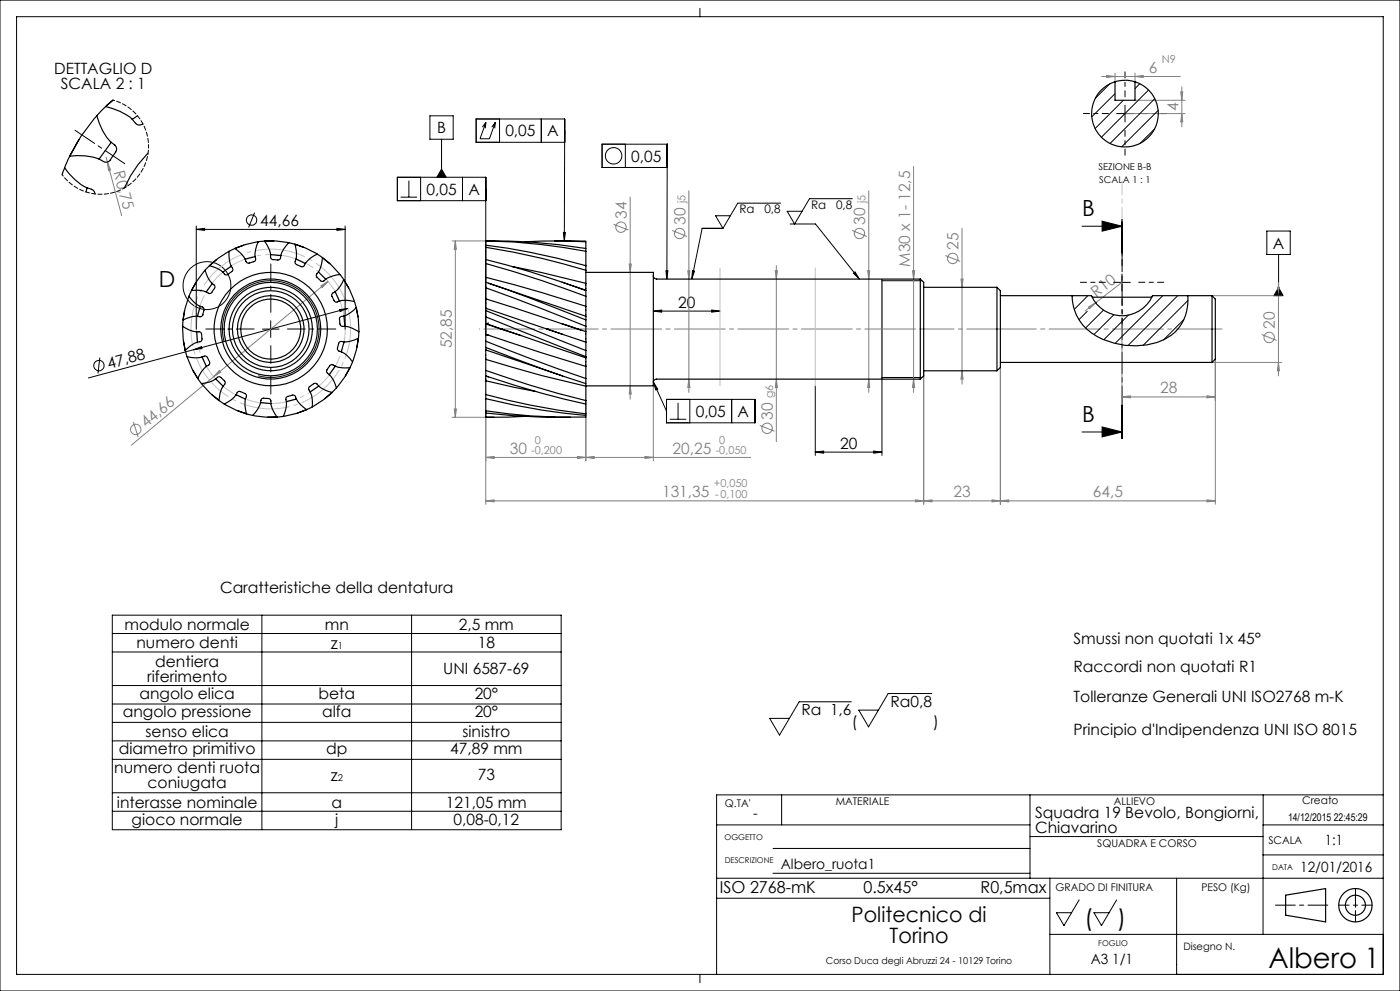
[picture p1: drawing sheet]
<svg xmlns="http://www.w3.org/2000/svg" width="420mm" height="297mm" viewBox="0 0 420 297" stroke-linecap="round" stroke-linejoin="round" font-family="sans-serif">
<g fill="none" stroke="#000" stroke-width=".35">
<path d="M264.6 83.6v30M264.6 113.6h.1M385.7 268.3l12-2v10l-12-2z"/>
<circle cx="406.6" cy="271.3" r="5"/>
<circle cx="406.6" cy="271.3" r="3"/>
</g>
<path d="M401.6 271.3h10M406.6 276.3v-10" fill="none" stroke="#000" stroke-width=".3" stroke-dasharray="6.3 1.3 1.3 1.3" stroke-dashoffset="3.3"/>
<path d="M382.6 271.3h15.7" fill="none" stroke="#000" stroke-width=".3" stroke-dasharray="6.3 1.3 1.3 1.3" stroke-dashoffset=".4"/>
<path d="M406.6 268.3v6" fill="none" stroke="#000" stroke-width=".3" stroke-dasharray="6.3 1.3 1.3 1.3" stroke-dashoffset="3"/>
<g fill="none" stroke="#000" stroke-width=".3">
<path d="M0 0h420v297h-420zM5 5h410v287h-410zM210 2.5v2.5M129 34.7h7v7h-7zM142.8 35.7h26.6v6.9h-26.6zM145.8 36.7l-1.1 1.4M145.8 36.7l-.2 1.7M145.8 36.7l-1.8 4.9h2.8l1.8-4.9M148.6 36.7l-1.1 1.4M148.6 36.7l-.2 1.7M149.9 35.7v6.9M162.4 35.7v6.9"/>
<path d="M169.4 39.2l-.1 33M335 34h5M337.5 31.5v5M120.2 59.1h4.9M122.7 54.1v5M126.2 53.1v7M132.5 50.7l1.4 2.4h-2.8zM132.5 41.7v11.4M138.7 53.1v7M180.6 43.2h19.6v7h-19.6zM187.6 43.2v7M200.2 46.7l-.1 36.9"/>
<path d="M255.7 59.5h-12.8l-4.5 7.6-2.3-3.8h4.5M58.9 68.8l2.5-.4v.6zM58.9 67.7v30.9M58.9 68.8h44.6M76.4 63.7l-1.8 4.5M101.1 68.4l2.4 .4-2.4 .2zM103.5 67.7v30.9M145.7 60.1h-26.5v-7h26.5v47.1M169 69.7h.6l-.3 2.5zM216.9 68.4h-6.3l-3.1 15.2M219.1 64.7h-4.4l2.2 3.7M234.2 60.9h-12.9l-4.4 7.5"/>
<path d="M237.1 67.1h7.6l13.1 16.5M324.6 67.8h12M330.6 66.3l6 1.5-6 1.5zM336.5 65.8v10M336.6 65.8v10M336.7 65.8v10M380 69.2h7.1v7.1h-7.1zM383.6 76.3v12.3M78.7 98.6h5M81.2 96.1v5M101.8 92.8l2.6-.4-2.4 1zM104.4 92.4l-77.9 20.9"/>
<path d="M196 93.2l2.5-.3v.7zM196 93.2h20M199.8 81.1h.6l-.3 2.5zM207.8 81.1l.6 .1-.9 2.4zM213.5 92.9l2.5 .3-2.5 .4zM256 81.9l.5-.4 1.3 2.1zM264.6 84.1h12M334.1 84.6h5M336.6 82.1v5M383.6 86.2l1.4 2.4h-2.8zM30 107.2l-.6 4.7M58.1 104.8l2.3-.9 .2 .6z"/>
<path d="M67.2 102.4a14.5 14.5 0 0 1 12.8-18.2 14.5 14.5 0 0 1 15.7 15.7 14.5 14.5 0 0 1-18.2 12.7M196 114.5l1.3 2.1-.6 .3zM196 114.5l4 8.7M200 119.7h26.5v7h-26.5zM206.9 119.7v7M219.5 119.7v7M244.6 115.6v20.9M276.6 113.1h-12v23.4M200.9 125.7h5M203.4 120.7v5M244.6 135.5l2.5-.3v.6zM244.6 135.5h20"/>
<path d="M262.1 135.2l2.5 .3-2.5 .3zM324.6 129.5h12M330.6 127.9l6 1.6-6 1.4zM336.5 121.4v10M336.6 121.4v10M336.7 121.4v10zM33.7 184.4h134.6v64.3h-134.6zM33.7 189.9h134.6M33.7 195.4h134.6M78.6 184.4v64.3M123.5 184.4v64.3M33.7 205.5h134.6"/>
<path d="M33.7 211h134.6M33.7 216.5h134.6M255.4 210.3h-15.7l-5.8 10-3-5h5.9M279.5 207.9h-13l-5.9 9.9-3-5h5.9M33.7 222h134.6M33.7 227.6h134.6M33.7 237.6h134.6M234.5 238.2v9M309 238.2v25M379 238.2v9M415 238.2h-200v53.8M33.7 243.1h134.6"/>
<path d="M215 247.2h94M231.9 254.3h77.1M309 250.7h69.9M378.9 256.2h36.1M415 247.2h-36.1v32.8M215 269.2h100M215 263.2h200M231.9 261.7h77.1M315 263.2v28.8M353 263.2v28.8M210 292v2.5M315 280h100"/>
<circle cx="184.1" cy="46.7" r="2.47"/>
<circle cx="75.5" cy="66" r="1.55"/>
<circle cx="62.1" cy="85.6" r="7.2"/>
<circle cx="29.7" cy="109.5" r="1.56"/>
</g>
<g fill="none" stroke="#808080" stroke-width=".3">
<path d="M330.5 22.9h23.6M332 22.6l2.5 .3-2.5 .3zM334.5 21.9v2.6M337.5 34h18M340.5 30.1h15M340.5 22.9l2.5-.3v.6zM340.5 21.9v2.6M354.2 27.5h.6l-.3 2.6zM354.5 26v12M354.5 34l.3 2.5h-.6zM31.8 47.1l4.7 17.6M32.2 48.6l1 2.3-.6 .2z"/>
<path d="M189.1 59.1v60.5M206.7 57.2v60.4M260.6 57.2v60.4M274.1 49.9v67.7M135.6 72.2h10.1M136.6 72.2l.3 2.5h-.6zM136.6 72.2v52.9M184.1 67.2l4.4 1.8M188.8 79.1h.6l-.3 2.5zM201.6 69.1l4.5 1.8M232.9 79.6v52.8M255.6 69.1l4.5 1.8"/>
<path d="M283.6 76.6l4.4 1.7M288.6 68.4v46.7M96.3 85.7l2.1-1.4-1.7 1.9zM98.4 84.3l-59 49.1M206.3 81.1h.7l-.3 2.5zM232.6 81.1h.6l-.3 2.5zM260.3 81.1h.6l-.3 2.5zM273.8 81.1h.6l-.3 2.5zM288.3 83.6h.6l-.3 2.5zM326.5 92l2.2-1.3-1.8 1.8zM328.7 90.7l-3.2 2.5M336.6 97.1v22.8"/>
<path d="M336.6 84.6l-7.9 6.1M363.6 88.6h20.9M383.2 86.1h.6l-.3 2.5zM383.5 84.6v28M65.8 111.1l.4 .4-2.1 1.4zM189.1 115.6l.3 2.5h-.6zM196 115.6v22.5M206.7 113.6l.3 2.5h-.7zM232.9 113.6l.3 2.5h-.6zM260.6 113.6l.3 2.5h-.6zM274.1 113.6l.3 2.5h-.6zM277.1 111.1v40"/>
<path d="M288.6 111.1l.3 2.5h-.6zM300.1 110.1v41M336.6 119l2.5-.4v.6zM336.6 119h28M362.1 118.6l2.5 .4-2.5 .2zM363.6 108.6h20.9M364.6 107.6v43.5M378.5 100.3l4.5 1.7M383.5 108.6l.3 2.5h-.6zM40 126.4l1.5 4.6M135.6 125.1h10.1M136.3 122.6h.6l-.3 2.5z"/>
<path d="M145.7 137.1l2.5-.3v.6zM145.7 137.1h79.5M145.7 123.1v28M173.2 136.8l2.6 .3-2.6 .3zM175.8 137.1l2.5-.3v.6zM175.8 120v18.1M193.5 136.8l2.5 .3-2.5 .3zM227.9 127.5l4.5 1.8M145.7 150.1l2.5-.3v.6zM145.7 150.1h218.9M274.6 149.8l2.5 .3-2.5 .3zM277.1 150.1l2.5-.3v.6z"/>
<path d="M297.6 149.8l2.5 .3-2.5 .3zM300.1 150.1l2.5-.3v.6zM362.1 149.8l2.5 .3-2.5 .3z"/>
<circle cx="186.3" cy="68.1" r="1.55"/>
<circle cx="203.9" cy="70" r="1.56"/>
<circle cx="257.8" cy="70" r="1.55"/>
<circle cx="285.8" cy="77.5" r="1.55"/>
<circle cx="380.7" cy="101.1" r="1.55"/>
<circle cx="40.7" cy="128.7" r="1.55"/>
<circle cx="230.2" cy="128.4" r="1.55"/>
</g>
<path d="M104.1 91.6a23.9 23.9 0 0 0-40.1-9.7 23.9 23.9 0 0 0 11 39.8 23.9 23.9 0 0 0 29.5-28.8l-.4-1.3" fill="none" stroke="#c0c0c0" stroke-width=".3" stroke-dasharray="15.2 1.3 1.3 1.3" stroke-dashoffset="-.9" stroke-linecap="butt"/>
<path d="M102.6 92.1a22.3 22.3 0 0 0-37.4-9 22.3 22.3 0 0 0 10.2 37 22.3 22.3 0 0 0 27.5-26.7l-.3-1.3" fill="none" stroke="#c0c0c0" stroke-width=".3" stroke-dasharray="15.2 1.3 1.3 1.3" stroke-dashoffset="4.1" stroke-linecap="butt"/>
<path d="M37.4 49.1l-14.9-10.1" fill="none" stroke="#000" stroke-width=".3" stroke-dasharray="15.2 1.3 1.3 1.3" stroke-dashoffset="8.2"/>
<path d="M76.2 98.6h-14.5M81.2 93.6v-14.5M86.2 98.6h14.5M81.2 103.6v14.5" fill="none" stroke="#000" stroke-width=".3" stroke-dasharray="15.2 1.3 1.3 1.3" stroke-dashoffset="9.9"/>
<path d="M332.5 34h-7.5M337.5 29v-7.5M337.5 39v7.5M342.5 34h7.5M336.6 79.6v-7.5M331.6 84.6h-7.5M336.6 89.6v7.5M341.6 84.6h7.5" fill="none" stroke="#000" stroke-width=".3" stroke-dasharray="15.2 1.3 1.3 1.3" stroke-dashoffset="13.4"/>
<path d="M336.6 65.8v65.6" fill="none" stroke="#000" stroke-width=".3" stroke-dasharray="6.3 1.3 1.3 1.3" stroke-dashoffset=".8"/>
<path d="M300.1 98.6h63.5" fill="none" stroke="#808080" stroke-width=".3" stroke-dasharray="15.2 1.3 1.3 1.3" stroke-dashoffset="4.4"/>
<path d="M143.8 98.6h132.3" fill="none" stroke="#808080" stroke-width=".3" stroke-dasharray="15.2 1.3 1.3 1.3" stroke-dashoffset="-1.4"/>
<path d="M277.1 98.6h22" fill="none" stroke="#808080" stroke-width=".3" stroke-dasharray="15.2 1.3 1.3 1.3" stroke-dashoffset="6.1"/>
<path d="M276.1 98.6h1M299.1 98.6h1M363.6 98.6h3" fill="none" stroke="#808080" stroke-width=".3" stroke-dasharray="15.2 1.3 1.3 1.3"/>
<path d="M336.6 66.3v-12.1" fill="none" stroke="#c0c0c0" stroke-width=".3" stroke-dasharray="6.3 1.3 1.3 1.3" stroke-dashoffset="2.2"/>
<path d="M216 80.3v35.3M244.6 80.3v35.3" fill="none" stroke="#c0c0c0" stroke-width=".3"/>
<g fill="#000">
<path d="M256 81.9l.5-.4 1.3 2.1z"/>
<path d="M58.9 68.8l2.5-.4v.6zM101.1 68.4l2.4 .4-2.4 .2zM196 93.2l2.5-.3v.7zM213.5 92.9l2.5 .3-2.5 .4z"/>
<path d="M330.6 66.3l6 1.5-6 1.5zM330.6 127.9l6 1.6-6 1.4z"/>
<path d="M101.8 92.8l.2 .6 2.4-1zM58.1 104.8l2.5-.3-.2-.6z"/>
<path d="M199.8 81.1h.6l-.3 2.5zM196 114.5l1.3 2.1-.6 .3zM169 69.7h.6l-.3 2.5zM383.6 86.2l1.4 2.4h-2.8zM132.5 50.7l1.4 2.4h-2.8zM207.8 81.1l.6 .1-.9 2.4z"/>
<path d="M262.1 135.2l2.5 .3-2.5 .3zM244.6 135.5l2.5-.3v.6z"/>
</g>
<g fill="#808080">
<path d="M326.5 92l2.2-1.3-1.8 1.8z"/>
<path d="M32.2 48.6l1 2.3-.6 .2z"/>
<path d="M96.3 85.7l.4 .5 1.7-1.9zM65.8 111.1l-1.7 1.8 2.1-1.4z"/>
<path d="M193.5 136.8l2.5 .3-2.5 .3zM175.8 137.1l2.5-.3v.6z"/>
<path d="M277.1 150.1l2.5-.3v.6zM297.6 149.8l2.5 .3-2.5 .3zM300.1 150.1l2.5-.3v.6zM362.1 149.8l2.5 .3-2.5 .3zM336.6 119l2.5-.4v.6zM362.1 118.6l2.5 .4-2.5 .2zM332 22.6l2.5 .3-2.5 .3zM340.5 22.9l2.5-.3v.6z"/>
<path d="M145.7 150.1l2.5-.3v.6zM274.6 149.8l2.5 .3-2.5 .3z"/>
<path d="M173.2 136.8l2.6 .3-2.6 .3zM145.7 137.1l2.5-.3v.6z"/>
<path d="M383.5 108.6l.3 2.5h-.6zM383.2 86.1h.6l-.3 2.5zM354.5 34l.3 2.5h-.6zM354.2 27.5h.6l-.3 2.6z"/>
<path d="M288.3 83.6h.6l-.3 2.5zM288.6 111.1l.3 2.5h-.6zM232.6 81.1h.6l-.3 2.5zM232.9 113.6l.3 2.5h-.6zM188.8 79.1h.6l-.3 2.5zM189.1 115.6l.3 2.5h-.6zM273.8 81.1h.6l-.3 2.5zM274.1 113.6l.3 2.5h-.6zM206.3 81.1h.7l-.3 2.5zM206.7 113.6l.3 2.5h-.7zM260.3 81.1h.6l-.3 2.5zM260.6 113.6l.3 2.5h-.6zM136.6 72.2l.3 2.5h-.6zM136.3 122.6h.6l-.3 2.5z"/>
</g>
<g fill="none" stroke="#000" stroke-width=".35">
<path d="M29.1 34.7l-4.9 6.2-3.3 5.9M31.7 31.9a17.9 17.9 0 0 1 8 3.9M31.7 31.9l-2.7 2.8a14.3 14.3 0 0 0 5.1 8.5l.3 .3a1.55 1.55 0 0 1 .3 2l-1.2 1.8a1.92 1.92 0 0 1-1.5 1.3 1.92 1.92 0 0 1-1.9-.7l-.4-.2M31.9 31.7l2-1.7-2.2 1.9M39.7 35.8l.2 .3a1.85 1.85 0 0 0 2.9 1M41.2 34.7l-1.5 1.1M334.5 24.5a10 10 0 0 0-5.1 15.4 10 10 0 0 0 16.2 0 10 10 0 0 0-5.1-15.4M334.5 24.5a10 10 0 0 1 6 0M334.5 24.5v5.6h6v-5.6M19.4 50.3l-.8 2.1M20.9 46.8a18.3 18.3 0 0 1 8.8 .9M20.9 46.8l-1.5 3.5a14.1 14.1 0 0 0 8 6.4 1.4 1.4 0 0 1 1.1 1.4"/>
<path d="M23.6 41.8l-2.5 4.7M26.1 56.3l-.3 1.2M33.4 42.6l-3.7 5.1M44.4 45.9a34.2 34.2 0 0 0-7.1 10.4M62.8 79.6l2.2 .8 1.9 1.2M62.8 79.6l-1.3 1.4M65 77.8l-2 1.7M68.7 75.3l-3.3 2.1-2.6 2.2M69.4 79.8l-2.5 1.8M70.4 74.5l1.8 1.4 1.4 1.8M70.4 74.5l-1.7 .8a8.5 8.5 0 0 0 1.2 5.4l-.2 .5-.9 .7a1.06 1.06 0 0 1-1.1 .5 1.06 1.06 0 0 1-.8-.8M73.1 73.5l-2.6 1"/>
<path d="M76.6 76.9l-3 .8M77.4 72.5l-3.8 .8-3.2 1.2M79.3 72.2l-1.8 .3a7.8 7.8 0 0 0-.8 5.4l-.3 .4-.9 .3a1.16 1.16 0 0 1-1.3 .2 1.16 1.16 0 0 1-.6-1.1M79.3 72.2a8.3 8.3 0 0 1 1.9 4.1M79.3 72.2h3.4l3.9 .6M81.2 76.3l3.1 .3M82.2 72.2h-2.8M86.6 72.7a7.5 7.5 0 0 0-2.6 4.9l-.4 .3h-1a1.15 1.15 0 0 1-1.2-.3 1.15 1.15 0 0 1-.2-1.3M86.6 72.7l1.9 .5M88.5 73.2a9.1 9.1 0 0 1 .3 4.4M88.5 73.2l3.2 1.1 3.4 1.9M88.7 73.2l2.5 .9"/>
<path d="M88.8 77.6l2.8 1.4M95.1 76.2a8.4 8.4 0 0 0-4.1 3.7l-.4 .1-1-.4a1.13 1.13 0 0 1-1-.7 1.13 1.13 0 0 1 .2-1.3M95.1 76.2l1.6 1M96.7 77.2l2.6 2.2 2.7 2.9M96.7 77.2l-.3 2.3-.9 2M96.8 77.3l2.2 1.7M145.7 79a339.3 339.3 0 0 1 30.1 9.8M145.7 79v4.1M145.7 77.8a279.6 279.6 0 0 1 30.1 9.3v1.7M145.7 77.8v1.2M145.7 74.1a222.7 222.7 0 0 1 30.1 6.9M145.7 74.1v-.6a200.7 200.7 0 0 1 30.1 6.1v1.4"/>
<path d="M145.7 74.1v3.7M145.7 72.2a175 175 0 0 1 30.1 3.1M145.7 72.2v1M148.1 72.2a151 151 0 0 1 27.7 2.4v.7M148.1 72.2h-2.4M153.7 79.9l8.9 1.8 13.2 3.2M157.5 72.5l11.7-.3 6.6 .3v1.8M166.3 72.2h4.8M171.1 72.2h4.7M175.8 75.3v4.4M54.8 97.8l.2 3.9 .6 3.4M54.9 95.9l-.1 1.9a8.8 8.8 0 0 0 5.3 1.7l.3 .4 .1 1.1a1.08 1.08 0 0 1-.1 1.2 1.08 1.08 0 0 1-1.2 .3"/>
<path d="M55.4 93.1l-.5 2.6M56.7 88.8a7.7 7.7 0 0 0 4.3 3.4l.2 .7-.2 .7a1.14 1.14 0 0 1-.5 1.2 1.14 1.14 0 0 1-1.3 0M56.7 88.8l-1.2 3.8-.6 3.3M57.4 87.1a8.7 8.7 0 0 1 4.5 .4M57.4 87.1l-.7 1.7M58.8 84.6l-1.3 2.3M59 99.4l.2 3.1M59.2 94.8a8 8 0 0 0-4.3 1.1M60.1 91.8l-.9 3M61.5 81l-2.4 3.1-1.7 3M61.5 81a8.9 8.9 0 0 0 3 4.7v.5l-.6 .8a1.12 1.12 0 0 1-.8 1 1.12 1.12 0 0 1-1.2-.5M63.7 85l-1.8 2.5"/>
<path d="M95.5 81.5a1.14 1.14 0 0 0-.6 1.1 1.14 1.14 0 0 0 .7 1 1.16 1.16 0 0 0 1.1 .8 1.16 1.16 0 0 0 1.1-.8l1.9-.8 2.3-.5M95.5 81.5l2.2 2.2M100.5 87.4a1.15 1.15 0 0 0-1 .8 1.15 1.15 0 0 0 .4 1.3 1.15 1.15 0 0 0 .8 1 1.15 1.15 0 0 0 1.2-.3l.4-.1a8.8 8.8 0 0 1 4 .3M100.5 87.4l1.3 2.8M102 82.3l1.1 1.5M103.1 83.8l-1.1 2-1.5 1.6M103.1 83.8l1.7 2.9 1.5 3.7M103.2 83.9l1.4 2.4M103.2 94.7a1.14 1.14 0 0 0-1.2 .4 1.14 1.14 0 0 0-.1 1.3l.1 .7a1.1 1.1 0 0 0 1.5 .7 9.6 9.6 0 0 1 4.2 1.6l-.2 1.9M103.2 94.7l.2 3.1M106.3 90.4l.6 1.8M106.9 92.2l-1.8 1.5-1.9 1"/>
<path d="M106.9 92.2l.6 3.3 .1 3.9M106.9 92.3l.5 2.7M145.7 95v1.9l30.1 10.3v-.3M145.7 92.4l23.3 7.9M145.7 95l30.1 11.9M145.7 93.1v1.9M145.7 93.1l30.1 12M145.7 92.4v.7M145.7 86.3l16.9 6.2 13.2 5.3M145.7 89.6l27.6 9M145.7 86.3v3.3M145.7 86.3v-1.7a547 547 0 0 1 30.1 11.3"/>
<path d="M145.7 97.1v3.1l16.9 5.6 13.2 4M145.7 83.1l16.9 4.6 13.2 4.1M145.7 89.6v2.8M145.7 83.1v1.4M145.7 97.1l4.6 1.5M146.5 84.9l29.3 9.9M146.5 96.8l-.8 .3M150.3 98.6h.1M150.3 98.6l6 2M150.6 98.6l-.1 .1M164.1 98.6h.1M164.1 98.6l11.7 3.9"/>
<path d="M168.5 97l7.3 2.4v-1.6M168.6 84.6l7.2 2.4M173.3 98.6h.1M173.3 98.6l1.2 .4M173.5 98.6l-.2 .1M175.8 95.9v1.9M175.8 94.8v1.1M175.8 88.8v3M175.8 99.4v3.1M175.8 91.8v3M175.8 81v3.9M175.8 84.9v2"/>
<path d="M175.8 81.6h20.2v34h-20.2M196 82.6a1.02 1.02 0 0 0 1 1h79.1M276.1 83.6v30M276.1 83.6l1 1v28l-1 1M277.1 86.1h22M299.1 86.1v25M299.1 86.1l1 1v23l-1 1M300.1 88.6h27.3a10 10 0 0 0 9.2 6 10 10 0 0 0 9.2-6h17.8M321.6 88.6a14.1 14.1 0 0 0 9.2 13.1 22.9 22.9 0 0 0 18.6 0 13.1 13.1 0 0 0 6.9-13.1M327.7 89.1h17.8M363.6 88.6v20M363.6 88.6l1 1v18l-1 1"/>
<path d="M55 102.3l.6 2.7M55.6 105.1l.5 1.8M56.1 106.9a9 9 0 0 0 5.5-.2l.5 .2 .4 .9a1.13 1.13 0 0 1 .4 1.2 1.13 1.13 0 0 1-1 .8M56.1 106.9l1.5 3.6 1.7 2.9M57.9 111l1.4 2.4M59.2 102.5a9 9 0 0 0-3.6 2.6M59.3 113.4l1.1 1.6M60.4 115a8.9 8.9 0 0 0 5.2-2.1l.5 .1 .7 .6a1.15 1.15 0 0 1 .8 1 1.15 1.15 0 0 1-.7 1.1M60.5 115l2.6 2.9 2.6 2.1M60.6 107l1.3 2.8M61.9 109.8a8.7 8.7 0 0 0-2.6 3.6M63.5 118.2l2.1 1.7"/>
<path d="M64.7 113.6l2.2 2.1M66.9 115.7a8.2 8.2 0 0 0-1.2 4.3M70.8 118.3l2.8 1.3M73.6 119.6a8.2 8.2 0 0 0 .4 4.4M73.6 119.6a1.15 1.15 0 0 0 .3-1.2 1.15 1.15 0 0 0-1.1-.8l-.7-.2a1.11 1.11 0 0 0-1.3 1 8.9 8.9 0 0 1-3.5 2.7l-1.6-1.1M88.9 119.6a9.1 9.1 0 0 0 3.1 3.2M88.9 119.6a1.14 1.14 0 0 0-.6-1.1 1.14 1.14 0 0 0-1.3 .1l-.7 .2a1.11 1.11 0 0 0-.4 1.6 9.3 9.3 0 0 1-.9 4.4M88.9 119.6l-3 .8M95.6 115.7a9.4 9.4 0 0 0 4 1.9M95.6 115.7a1.15 1.15 0 0 0-1-.8 1.15 1.15 0 0 0-1.1 .5l-.6 .4a1.15 1.15 0 0 0 .2 1.7 6.9 6.9 0 0 1 .4 4.5l-1.5 .8M95.6 115.7l-2.5 1.7M99.5 117.8l-2 1.7"/>
<path d="M99.6 117.6l-2.6 2.2-3.3 2.1M100.6 109.7a9.2 9.2 0 0 0 4.4 .5M100.6 109.7a1.16 1.16 0 0 0-1.2-.4 1.16 1.16 0 0 0-.9 .9l-.4 .6a1.11 1.11 0 0 0 .7 1.5 8.4 8.4 0 0 1 2.1 3.9M100.6 109.7l-1.8 2.6M100.9 116.2l-1.3 1.4M103.2 102.4a1.17 1.17 0 0 0-1.3 0 1.17 1.17 0 0 0-.5 1.2l-.2 .7a1.1 1.1 0 0 0 1.3 1.2 8.4 8.4 0 0 1 3.3 2.9M103.2 102.4l-.8 3M104.9 110.3l-1.3 2.4M105 110.2l-1.7 2.9-2.4 3.1M105.8 108.4l-.8 1.8M107.5 101.5l-.4 2.6M107.5 101.3a7.8 7.8 0 0 1-4.3 1.1"/>
<path d="M107.5 101.3l-.5 3.4-1.2 3.7M145.7 104.9l23.1 7.8M145.7 112.6l.9 .4M145.7 102.3l13.3 5.1 16.8 6M145.7 104.1a476.7 476.7 0 0 0 30.1 10.9v-1.6M145.7 102.3v1.8M145.7 104.1v.7M145.7 111a294.8 294.8 0 0 0 30.1 9M145.7 107.7l16.9 4.9 13.2 3.1M145.7 107.7v3.3M145.7 112.7a270.2 270.2 0 0 0 30.1 8.4v-1.1M145.7 111v1.7"/>
<path d="M145.7 104.9v2.8M145.7 118.2a199.4 199.4 0 0 0 30.1 5.8M145.7 114.1l15 3.2M145.7 114.1v4.1M145.7 119.5a188.4 188.4 0 0 0 30.1 5v-.5M145.7 118.2v1.3M145.7 112.8v1.3M145.7 119.5v3.6M146.6 100.5l-.9-.2v2M175.8 105.1v1.8M175.8 102.5v2.6M175.8 109.8v3.6"/>
<path d="M175.8 115.7v4.3M175.8 107.1v2.7M175.8 115.2v.5M276.1 113.6h-79.1a.96 .96 0 0 0-1 1M277.1 111.1h22M300.1 108.6h63.5M67.3 121.1l3.5 1.8 3.2 1.1M71.3 123.1l2.6 .9M74 124l1.8 .5M75.8 124.5l3.9 .5h3.4M78.2 120.6l3.1 .4M81.3 121a8.1 8.1 0 0 0 1.8 4"/>
<path d="M81.3 121a1.15 1.15 0 0 0-.2-1.3 1.15 1.15 0 0 0-1.3-.3l-.7-.1a1.12 1.12 0 0 0-.9 1.5 8.7 8.7 0 0 1-2.4 3.7M83 125l-2.7 .1M85 124.8l-1.9 .2M91.9 122.8l-2.5 1M92 122.8l-3.2 1.1-3.8 .9M145.7 123.1a161.7 161.7 0 0 0 30.1 1.9v-.3M145.7 123.1v.6a164.8 164.8 0 0 0 25.4 1.4M145.7 125.1h.1M145.7 125.1h2.4M145.7 124v1.1M157.5 124.8l-11.8 .3M175.8 121.3v2.7"/>
<circle cx="81.2" cy="98.6" r="11.5"/>
<circle cx="81.2" cy="98.6" r="15"/>
<circle cx="81.2" cy="98.6" r="9"/>
<circle cx="81.2" cy="98.6" r="17"/>
<circle cx="81.2" cy="98.6" r="12.5"/>
<circle cx="81.2" cy="98.6" r="10"/>
<circle cx="81.2" cy="98.6" r="14"/>
</g>
<g fill="none" stroke="#000" stroke-width=".3">
<path d="M332.9 25.1l-4.3 4.4M334.5 28.1l-7 6.9M337 30.1l-8.5 8.4M341.9 25.1l-1.4 1.5M344.6 27l-14.2 14.1M346.4 38.6l-4.3 4.3M346.4 29.6l-13.4 13.4M347.5 33.1l-11 10.9M321.9 88.6l-.2 .3M326.2 93.3l-2.5 2.5M326.4 88.6l-4.1 4.1M328.7 90.8h.1"/>
<path d="M331 93l-5.3 5.3M334.2 94.3l-6 6M338.5 94.4l-7.3 7.4M348.8 88.6l-14.3 14.3M353.3 88.6l-14.9 15M355.1 95.8l-6.1 6.1M356.4 90.1l-13.5 13.4M323.7 269.7l-4.5 7.7-2.3-3.9h4.6M335 269.7l-4.6 7.7-2.2-3.9h4.5"/>
</g>
<path d="M18.7 52.4l1.4 1.7 1.7 1.4 2 1.2 2 .8 2.2 .5 2.3 .2 2.2-.2 2.2-.5 2.1-.9 1.9-1.1 1.7-1.5 1.4-1.7 1.2-2 .9-2 .5-2.2 .2-2.2M44.6 43.9l-.2-2.4-.6-2.3-.9-2.1-1.3-2-1.6-1.7-1.8-1.5-2.1-1.1-2.2-.8" fill="none" stroke="#000" stroke-width=".3" stroke-dasharray="1.3 .6" stroke-dashoffset=".7"/>
<text font-size="8.5" x="380.6" y="290.1">Albero 1</text>
<g font-size="7.1">
<text x="325.3" y="277.4">(</text>
<text x="335.3" y="277.4">)</text>
</g>
<g font-size="6.7">
<text x="324.6" y="64.8">B</text>
<text x="47.7" y="86.2">D</text>
<text x="324.6" y="126.5">B</text>
</g>
<g font-size="6.3">
<text x="255.5" y="276.2">Politecnico di</text>
<text x="266.9" y="282.6">Torino</text>
</g>
<g font-size="4.9">
<text x="99.2" y="194.5">z</text>
<text x="99.2" y="234">z</text>
<text x="216" y="267.6">ISO 2768-mK</text>
<text x="259.1" y="267.5">0.5x45°</text>
<text x="294.2" y="267.6">R0,5max</text>
</g>
<g font-size="4.7">
<text x="16.2" y="22">DETTAGLIO D</text>
<text x="18.2" y="26.6">SCALA 2 : 1</text>
<text x="131.2" y="40">B</text>
<text x="151.6" y="40.9">0,05</text>
<text x="164.2" y="40.9">A</text>
<text x="189.4" y="48.5">0,05</text>
<text x="128" y="58.4">0,05</text>
<text x="140.5" y="58.4">A</text>
<text x="78.1" y="67.7">44,66</text>
<text x="381.9" y="74.5">A</text>
<text x="203.4" y="92.2">20</text>
<text x="32.6" y="110.5" transform="rotate(-15 32.6 110.5)">47,88</text>
<text x="208.7" y="124.9">0,05</text>
<text x="221.3" y="124.9">A</text>
<text x="252" y="134.5">20</text>
<text x="66" y="177.8">Caratteristiche della dentatura</text>
<text x="37.4" y="188.8">modulo normale</text>
<text x="97.4" y="188.8">mn</text>
<text x="137.7" y="188.8">2,5 mm</text>
<text x="40.9" y="194.3">numero denti</text>
<text x="143.3" y="194.3">18</text>
<text x="322.1" y="192.9">Smussi non quotati 1x 45°</text>
<text x="46.5" y="199.8">dentiera</text>
<text x="133" y="202.1">UNI 6587-69</text>
<text x="322.1" y="201.3">Raccordi non quotati R1</text>
<text x="41.9" y="209.5">angolo elica</text>
<text x="44.1" y="204.4">riferimento</text>
<text x="95.5" y="209.5">beta</text>
<text x="142.4" y="209.5">20°</text>
<text x="36.8" y="215">angolo pressione</text>
<text x="96.7" y="215">alfa</text>
<text x="142.4" y="215">20°</text>
<text x="322.1" y="210.4">Tolleranze Generali UNI ISO2768 m-K</text>
<text x="43.7" y="220.9">senso elica</text>
<text x="138.7" y="220.9">sinistro</text>
<text x="255.6" y="217.8">(</text>
<text x="280" y="217.8">)</text>
<text x="322.1" y="220.3">Principio d'Indipendenza UNI ISO 8015</text>
<text x="35.6" y="226">diametro primitivo</text>
<text x="97.9" y="226">dp</text>
<text x="135.1" y="226">47,89 mm</text>
<text x="34.3" y="231.6">numero denti ruota</text>
<text x="143.3" y="233.8">73</text>
<text x="44.3" y="236.1">coniugata</text>
<text x="35.1" y="242">interasse nominale</text>
<text x="99.4" y="242">a</text>
<text x="133.8" y="242">121,05 mm</text>
<text x="310.5" y="245.1">Squadra 19 Bevolo, Bongiorni,</text>
<text x="39.5" y="247.1">gioco normale</text>
<text x="100.6" y="247.1">j</text>
<text x="136.1" y="247.1">0,08-0,12</text>
<text x="310.5" y="249.6">Chiavarino</text>
</g>
<g font-size="4.7" fill="#808080">
<text x="344.7" y="21.9">6</text>
<text x="353.5" y="33.3" transform="rotate(-90 353.5 33.3)">4</text>
<text x="34" y="51.7" transform="rotate(75 34 51.7)">R0,75</text>
<text x="188" y="65.5" transform="rotate(-90 188 65.5)">34</text>
<text x="205.6" y="67.4" transform="rotate(-90 205.6 67.4)">30</text>
<text x="259.6" y="67.4" transform="rotate(-90 259.6 67.4)">30</text>
<text x="287.5" y="74.9" transform="rotate(-90 287.5 74.9)">25</text>
<text x="273.1" y="79.9" transform="rotate(-90 273.1 79.9)">M30 x 1- 12,5</text>
<text x="328.9" y="89.3" transform="rotate(-38 328.9 89.3)">R10</text>
<text x="382.5" y="98.6" transform="rotate(-90 382.5 98.6)">20</text>
<text x="135.6" y="104.4" transform="rotate(-90 135.6 104.4)">52,85</text>
<text x="348" y="117.9">28</text>
<text x="231.9" y="125.8" transform="rotate(-90 231.9 125.8)">30</text>
<text x="43.8" y="128.4" transform="rotate(-40 43.8 128.4)">44,66</text>
<text x="152.9" y="136.1">30</text>
<text x="201.8" y="136.1">20,25</text>
<text x="198.6" y="149.1">131,35</text>
<text x="286" y="149.1">23</text>
<text x="327.8" y="149.1">64,5</text>
</g>
<g font-size="4.6">
<text x="240.4" y="214.3">Ra 1,6</text>
<text x="267.1" y="211.8">Ra0,8</text>
</g>
<g font-size="4.2">
<text x="225.9" y="245.1">-</text>
<text x="397.5" y="253.2">1:1</text>
<text x="234.2" y="260.6">Albero_ruota1</text>
<text x="390.1" y="261.3">12/01/2016</text>
<text x="327.2" y="289">A3 1/1</text>
</g>
<g font-size="3.5">
<text x="221.9" y="63.9">Ra</text>
<text x="229.3" y="63.9">0,8</text>
<text x="243.4" y="62.6">Ra</text>
<text x="250.8" y="62.6">0,8</text>
</g>
<g font-size="3.3" fill="#808080">
<text x="348.6" y="18.8">N9</text>
<text x="205.7" y="60.9" transform="rotate(-90 205.7 60.9)">j5</text>
<text x="259.6" y="60.9" transform="rotate(-90 259.6 60.9)">j5</text>
<text x="231.9" y="119.3" transform="rotate(-90 231.9 119.3)">g6</text>
<text x="159.4" y="136.1">-0,200</text>
<text x="160.5" y="133">0</text>
<text x="214.7" y="136.1">-0,050</text>
<text x="215.8" y="133">0</text>
<text x="214.1" y="146">+0,050</text>
<text x="214.6" y="149.1">-0,100</text>
</g>
<g font-size="3.2">
<text x="217.5" y="241.9">Q.TA'</text>
<text x="250.7" y="241.3">MATERIALE</text>
<text x="334.2" y="241.2">ALLIEVO</text>
<text x="390.6" y="241">Creato</text>
<text x="386.4" y="246.1">14/12/2015 22:45:29</text>
<text x="329.2" y="253.9">SQUADRA E CORSO</text>
<text x="380.5" y="252.9">SCALA</text>
<text x="316.7" y="267.2">GRADO DI FINITURA</text>
<text x="360.5" y="267">PESO (Kg)</text>
</g>
<text font-size="3.1" x="355" y="284.8">Disegno N.</text>
<g font-size="2.8">
<text x="329.5" y="51">SEZIONE B-B</text>
<text x="329.8" y="54.8">SCALA 1 : 1</text>
<text x="101.3" y="194.5">1</text>
<text x="101.3" y="234">2</text>
<text x="247.8" y="289">Corso Duca degli Abruzzi 24 - 10129 Torino</text>
</g>
<g font-size="2.4">
<text x="217.4" y="251.7">OGGETTO</text>
<text x="217.4" y="258.7">DESCRIZIONE</text>
<text x="381.6" y="260.6">DATA</text>
<text x="329.5" y="283.6">FOGLIO</text>
</g>
</svg>
